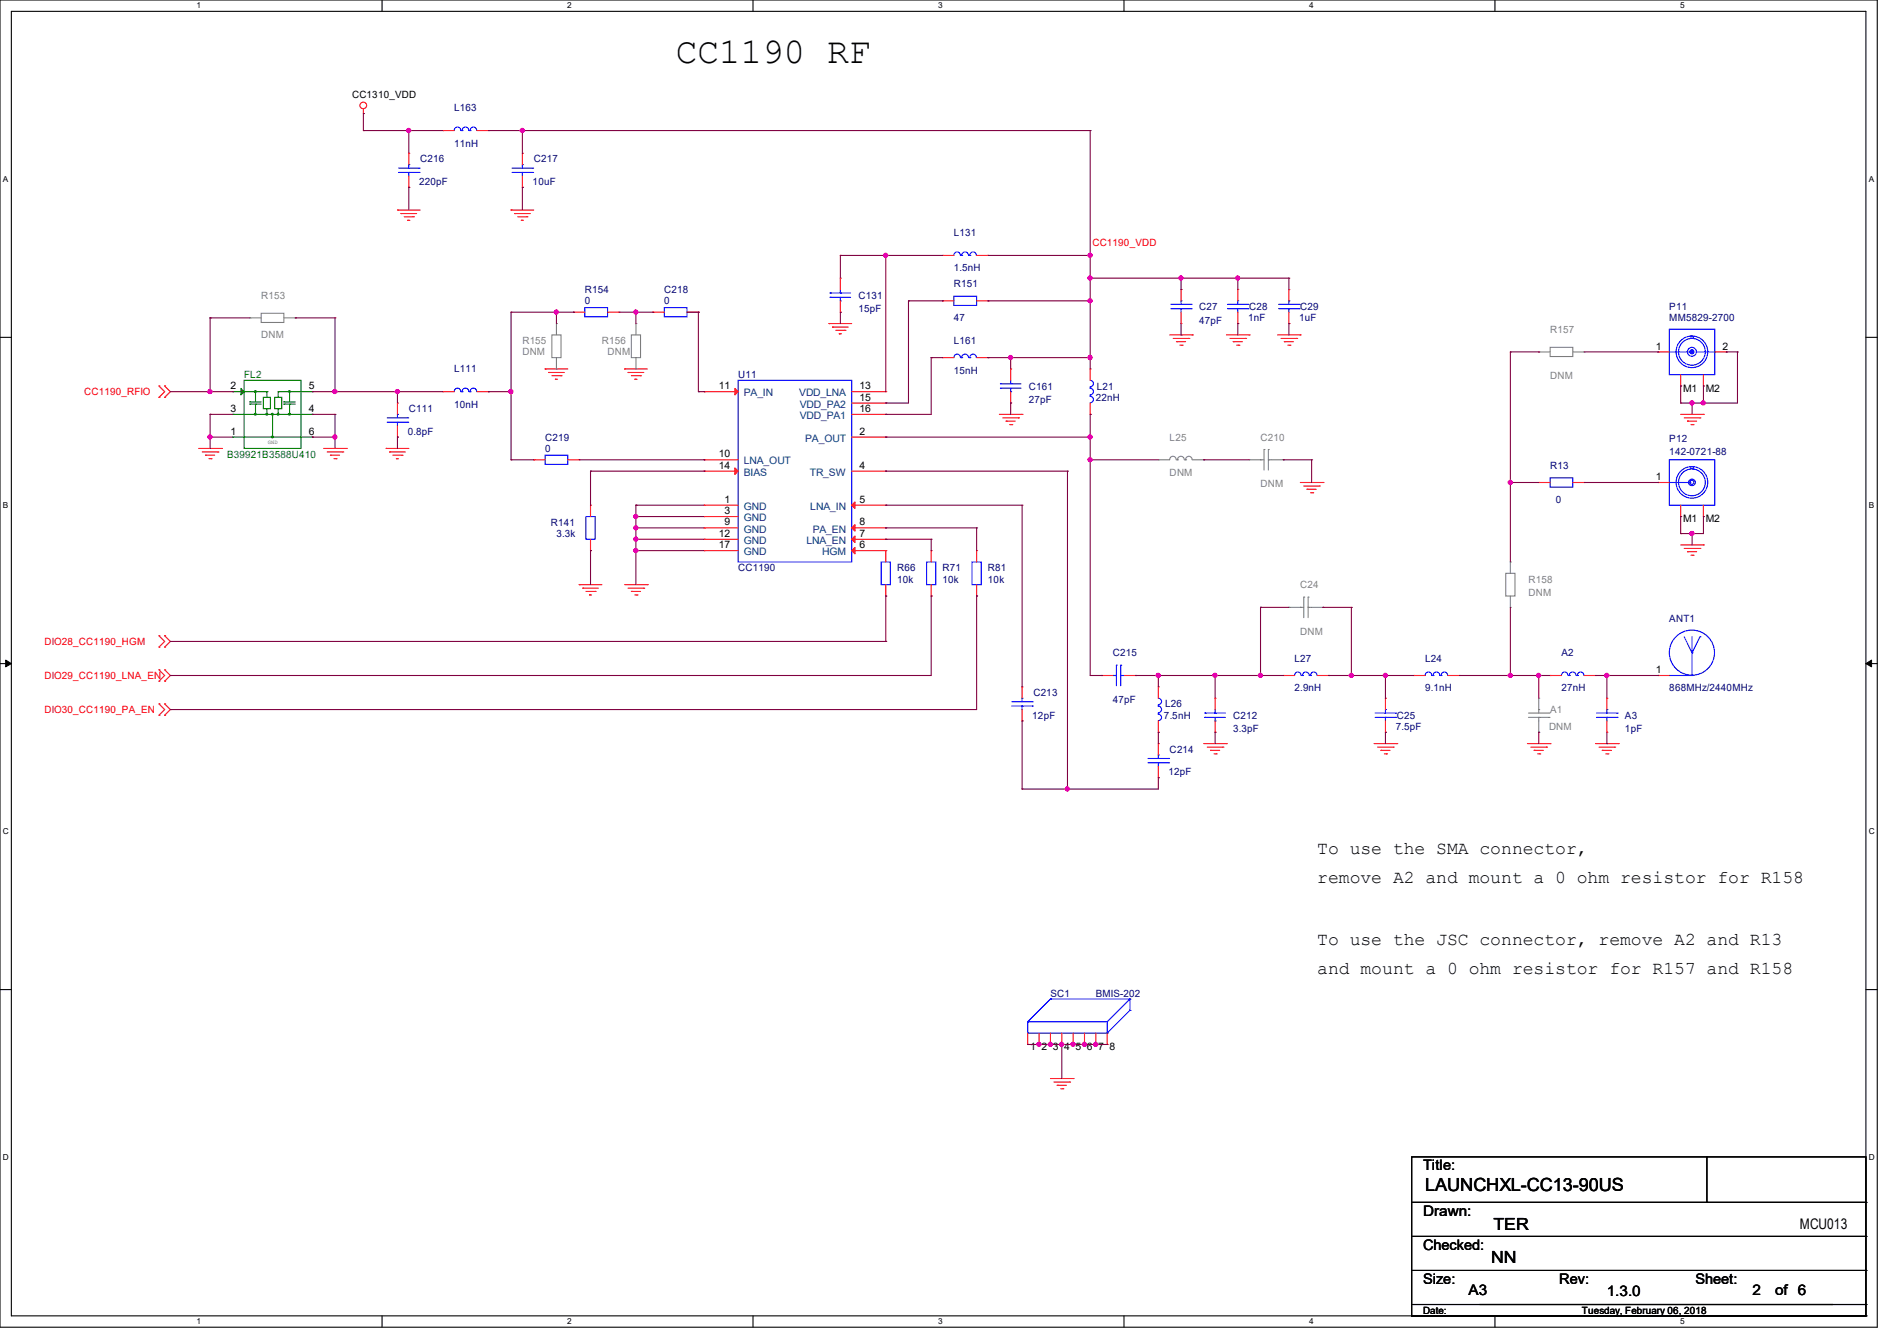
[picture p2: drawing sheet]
<svg xmlns="http://www.w3.org/2000/svg" width="297mm" height="210mm" viewBox="0 0 297 210" stroke-linecap="round" stroke-linejoin="round" font-family="sans-serif">
<path d="M0 0h293.9v207.9h-293.9zM1.8 1.8h290.3v204.3h-290.3z" fill="none" stroke="#000" stroke-width=".17"/>
<g fill="#fff">
<path d="M30.8 .2h.7v1.4h-.7z"/>
<path d="M30.8 206.2h.7v1.4h-.7z"/>
</g>
<path d="M59.8 0v1.8M59.8 206.1v1.8" fill="none" stroke="#000" stroke-width=".17"/>
<g fill="#fff">
<path d="M88.8 .2h.7v1.4h-.7z"/>
<path d="M88.8 206.2h.7v1.4h-.7z"/>
</g>
<path d="M117.9 0v1.8M117.9 206.1v1.8" fill="none" stroke="#000" stroke-width=".17"/>
<g fill="#fff">
<path d="M146.9 .2h.7v1.4h-.7z"/>
<path d="M146.9 206.2h.7v1.4h-.7z"/>
</g>
<path d="M176 0v1.8M176 206.1v1.8" fill="none" stroke="#000" stroke-width=".17"/>
<g fill="#fff">
<path d="M205 .2h.7v1.4h-.7z"/>
<path d="M205 206.2h.7v1.4h-.7z"/>
</g>
<path d="M234.1 0v1.8M234.1 206.1v1.8" fill="none" stroke="#000" stroke-width=".17"/>
<g fill="#fff">
<path d="M263.1 .2h.6v1.4h-.6z"/>
<path d="M263.1 206.2h.6v1.4h-.6z"/>
<path d="M.5 27.3h.8v1.4h-.8z"/>
<path d="M292.6 27.3h.8v1.4h-.8z"/>
<path d="M.5 78.4h.8v1.4h-.8z"/>
<path d="M292.6 78.4h.8v1.4h-.8z"/>
</g>
<path d="M0 52.8h1.8M292.1 52.8h1.8" fill="none" stroke="#000" stroke-width=".17"/>
<g fill="#fff">
<path d="M.5 129.5h.9v1.4h-.9z"/>
<path d="M292.6 129.5h.9v1.4h-.9z"/>
</g>
<path d="M0 103.9h1.8M292.1 103.9h1.8" fill="none" stroke="#000" stroke-width=".17"/>
<path d="M.9 103.4l.9 .5-.9 .5zM292.1 103.9l.9-.5v1z" fill="#000" stroke="#000" stroke-width=".16"/>
<g fill="#fff">
<path d="M.5 180.5h.9v1.4h-.9z"/>
<path d="M292.6 180.5h.9v1.4h-.9z"/>
</g>
<g fill="none" stroke="#000" stroke-width=".17">
<path d="M0 155h1.8M292.1 155h1.8M221 181.2h71.1v23.1h-71.1zM221 188.3h71.1M221 193.6h71.1M221 199h71.1M267.3 188.3h.1M267.3 181.2v7.1M292.1 188.3h.1M292.1 193.6h.1M292.1 199h.1M221 206.1h.1"/>
<path d="M221 204.3v1.8M221 206.1h71.1M231.7 204.3h55.1M286.8 204.3h.1M292.1 206.1h.1M292.1 204.3h.1M292.1 204.3v1.8"/>
</g>
<g fill="none" stroke="#f00" stroke-width=".17">
<path d="M56.9 17.8h.1M56.9 17.1v.7M62.2 32.9h.1M62.2 32.9h3.6M62.8 33.4h.1M62.8 33.4h2.4M63.3 34h1.4M63.8 34.5h.1M63.8 34.5h.4M64.7 34h.1M69.3 20.4h.1M69.3 20.4h1.8"/>
<path d="M74.7 20.4h1.8M76.5 20.4h.1M80 32.9h.1M80 32.9h3.6M80.6 33.4h.1M80.6 33.4h2.4M81.1 34h1.4M81.6 34.5h.1M81.6 34.5h.4M82.5 34h.1M85.3 57.8h.1M85.3 57.8h3.6"/>
<path d="M85.9 58.3h.1M85.9 58.3h2.4M86.4 58.8h1.4M87 59.4h.1M87 59.4h.3M87.8 58.8h.1M97.8 57.8h.1M97.8 57.8h3.5M98.3 58.3h.1M98.3 58.3h2.5M98.8 58.8h1.5M99.4 59.4h.1"/>
<path d="M99.4 59.4h.3M100.3 58.8h.1M129.8 50.7h.1M129.8 50.7h3.5M130.3 51.2h.1M130.3 51.2h2.5M130.9 51.7h1.4M131.4 52.3h.1M131.4 52.3h.3M131.6 48.9h.1M131.6 43.6h.1M131.6 43.6v1.7"/>
<path d="M131.6 47.1v1.8M132.3 51.7h.1M183.1 52.5h3.6M183.7 53h2.4M184.2 53.5h.1M184.2 53.5h1.4M184.7 54.1h.4M184.9 45.3h.1M184.9 50.7h.1M184.9 45.3v1.8M184.9 48.9v1.8M185.1 54.1h.1"/>
<path d="M186.1 53h.1M186.7 52.5h.1M192 52.5h3.6M192.6 53h2.4M193.1 53.5h.1M193.1 53.5h1.4M193.6 54.1h.4M194 54.1h.1M195 53h.1M195.6 52.5h.1M200 52.5h3.6M200.6 53h2.4"/>
<path d="M201.1 53.5h.1M201.1 53.5h1.4M201.6 54.1h.4M202 54.1h.1M203 53h.1M203.6 52.5h.1M24.9 62.2h.1M24.9 60.5h.1M24.9 60.5l.9 .8-.9 .9M25.8 60.5h.1M25.8 62.2h.1M25.8 60.5l.9 .8-.9 .9"/>
<path d="M31.1 70.2h3.6M31.7 70.8h2.4M32.2 71.3h.1M32.2 71.3h1.4M32.7 71.8h.4M33.1 71.8h.1M34.1 70.8h.1M34.7 70.2h.1M50.7 70.2h3.5M51.2 70.8h2.5M51.7 71.3h.1M51.7 71.3h1.5"/>
<path d="M52.3 71.8h.3M52.6 71.8h.1M53.7 70.8h.1M54.2 70.2h.1M60.5 70.2h.1M60.5 70.2h3.5M61 70.8h.1M61 70.8h2.5M61.5 71.3h1.4M62.1 71.8h.1M62.1 71.8h.3M62.9 71.3h.1"/>
<path d="M69.3 61.3h.1M69.3 61.3h1.8M74.7 61.3h1.8M76.5 61.3h.1M156.5 64.9h3.5M157 65.4h2.5M157.5 66h.1M157.5 66h1.5M158.1 66.5h.3M158.4 66.5h.1M159.5 65.4h.1M160 64.9h.1"/>
<path d="M203.6 75.6h3.5M204.1 76.1h2.5M204.6 76.6h.1M204.6 76.6h1.5M205.2 77.2h.3M205.5 77.2h.1M206.6 76.1h.1M207.1 75.6h.1M263.1 64.9h3.6M263.7 65.4h2.4M264.2 66h.1M264.2 66h1.4"/>
<path d="M264.8 66.5h.3M265.1 66.5h.1M266.1 65.4h.1M266.7 64.9h.1M24.9 99.6h.1M24.9 99.6l.9 .9-.9 .8M25.8 99.6h.1M25.8 99.6l.9 .9-.9 .8M90.7 91.6h.1M90.7 91.6h3.5M91.2 92.1h.1M91.2 92.1h2.5"/>
<path d="M91.7 92.6h1.5M92.3 93.2h.1M92.3 93.2h.3M93.2 92.6h.1M97.8 91.6h3.5M98.3 92.1h2.5M98.8 92.6h.1M98.8 92.6h1.5M99.4 93.2h.3M99.7 93.2h.1M100.8 92.1h.1M101.3 91.6h.1"/>
<path d="M152.9 93.3h.1M152.9 86.2h.1M152.9 86.2v1.8M152.9 91.6v1.7M263.1 85.3h3.6M263.7 85.9h2.4M264.2 86.4h.1M264.2 86.4h1.4M264.8 87h.3M265.1 87h.1M266.1 85.9h.1M266.7 85.3h.1"/>
<path d="M24.9 106.7h.1M24.9 104.9h.1M24.9 112h.1M24.9 110.2h.1M24.9 101.3h.1M24.9 104.9l.9 .9-.9 .9M24.9 110.2l.9 .9-.9 .9M25.8 104.9h.1M25.8 106.7h.1M25.8 110.2h.1M25.8 112h.1M25.8 101.3h.1"/>
<path d="M25.8 104.9l.9 .9-.9 .9M25.8 110.2l.9 .9-.9 .9M188.5 116.5h3.5M189 117h2.5M189.5 117.5h.1M189.5 117.5h1.5M190.1 118.1h.3M190.4 118.1h.1M191.5 117h.1M192 116.5h.1M200.9 105.8h.1M200.9 105.8h1.8"/>
<path d="M206.2 105.8h1.8M208 105.8h.1M215.1 116.5h3.6M215.7 117h2.4M216.2 117.5h.1M216.2 117.5h1.4M216.7 118.1h.4M217.1 118.1h.1M218.1 117h.1M218.7 116.5h.1M239.1 116.5h3.6M239.7 117h2.4"/>
<path d="M240.2 117.5h.1M240.2 117.5h1.4M240.7 118.1h.4M241.1 118.1h.1M242.1 117h.1M242.7 116.5h.1M242.7 105.8h.1M242.7 105.8h1.8M248 105.8h1.8M249.8 105.8h.1M249.8 116.5h3.6M250.4 117h2.4"/>
<path d="M250.9 117.5h.1M250.9 117.5h1.4M251.4 118.1h.4M251.8 118.1h.1M252.8 117h.1M253.4 116.5h.1M259.6 105.8h.1M259.6 105.8h1.8M160.9 163.6h.1M160.9 161.8v1.8M162.7 163.6h.1M162.7 161.8v1.8"/>
<path d="M164.5 163.6h.1M164.5 168.9h3.5M164.5 161.8v1.8M165 169.5h2.5M165.5 170h.1M165.5 170h1.5M166.1 170.5h.3M166.2 163.6h.1M166.2 161.8v1.8M166.4 170.5h.1M167.5 169.5h.1M168 168.9h.1"/>
<path d="M168 163.6h.1M168 161.8v1.8M169.8 163.6h.1M169.8 161.8v1.8M171.6 163.6h.1M171.6 161.8v1.8M173.4 163.6h.1M173.4 161.8v1.8"/>
<circle cx="56.9" cy="16.5" r=".52"/>
</g>
<g fill="none" stroke="#00f" stroke-width=".17">
<path d="M72.1 20.4a.51 .51 0 0 0-.5-.5 .51 .51 0 0 0-.5 .5M72.2 20.4h.1M72.3 20.4h.1M73.4 20.4a.53 .53 0 0 0-.5-.5 .53 .53 0 0 0-.6 .5M73.4 20.4h.2M73.6 20.4h.1M74.6 20.4a.51 .51 0 0 0-.5-.5 .51 .51 0 0 0-.5 .5M130 45.9h.1M130 46.6h.1M130 45.9h3.2M130 46.6h3.2M131.6 45.9h.1"/>
<path d="M131.6 47.1h.1M131.6 45.3v.6M131.6 46.6v.5M183.3 48.3h3.2M183.3 47.7h3.2M184.9 48.3h.1M184.9 47.1h.1M184.9 47.1v.6M184.9 48.3v.6M186.5 48.3h.1M186.5 47.7h.1M72.1 61.3a.51 .51 0 0 0-.5-.5 .51 .51 0 0 0-.5 .5"/>
<path d="M72.2 61.3h.1M72.3 61.3h.1M73.4 61.3a.53 .53 0 0 0-.5-.5 .53 .53 0 0 0-.6 .5M73.4 61.3h.2M73.6 61.3h.1M74.6 61.3a.51 .51 0 0 0-.5-.5 .51 .51 0 0 0-.5 .5M152.2 88h1.4v3.6h-1.4zM263.7 99.7l1.2 2.5M264.9 99.7v6.1M266.1 99.7h.1M266.1 99.7l-1.2 2.5M203.7 105.8a.51 .51 0 0 0-.5-.6 .51 .51 0 0 0-.5 .6"/>
<path d="M203.8 105.8h.1M203.9 105.8h.1M205 105.8a.53 .53 0 0 0-.6-.6 .53 .53 0 0 0-.5 .6M205 105.8h.2M205.2 105.8h.1M206.2 105.8a.51 .51 0 0 0-.5-.6 .51 .51 0 0 0-.5 .6M245.5 105.8a.51 .51 0 0 0-.5-.6 .51 .51 0 0 0-.5 .6M245.5 105.8h.2M245.7 105.8h.1M246.8 105.8a.53 .53 0 0 0-.6-.6 .53 .53 0 0 0-.5 .6M246.8 105.8h.2M247 105.8h.1"/>
<path d="M248 105.8a.51 .51 0 0 0-.5-.6 .51 .51 0 0 0-.5 .6M261.4 105.8h.1M261.4 105.8h3.5M264.9 105.8h.1M264.9 102.2h.1M164.5 156.5h.1M164.5 156.5h12.4M164.5 156.5l-3.6 3.5M176.9 158.2h.1M176.9 156.5h.1M176.9 156.5v1.7M176.9 158.2l-3.5 3.6"/>
<path d="M176.9 156.5l-3.5 3.5M160.9 160h.1M160.9 161.8h.1M160.9 160h12.5M160.9 161.8h12.5M160.9 160v1.8M173.4 161.8h.1M173.4 160v1.8"/>
<circle cx="264.9" cy="102.2" r="3.5"/>
</g>
<g fill="none" stroke="#808080" stroke-width=".17">
<path d="M86.4 52.5h1.4v3.5h-1.4zM87.1 50.7h.1M87.1 57.8h.1M87.1 50.7v1.8M87.1 56v1.8M240.9 55.1h.1M240.9 55.1h1.8M242.7 54.4h3.6v1.4h-3.6zM246.3 55.1h1.7M248 55.1h.1M181.4 72h.1M184.1 72a.51 .51 0 0 0-.5-.5 .51 .51 0 0 0-.5 .5h-1.7"/>
<path d="M184.2 72h.2M184.4 72h.1M185.4 72a.53 .53 0 0 0-.5-.5 .53 .53 0 0 0-.5 .5M185.5 72h.1M185.6 72h.1M186.6 72a.51 .51 0 0 0-.5-.5 .51 .51 0 0 0-.5 .5M186.7 72h1.8M188.5 72h.1M201.8 95.1h.1M201.8 95.1h2.3M203.6 95.1h.1M204.1 93.5h.1"/>
<path d="M204.1 93.5v3.2M204.8 93.5h.1M204.8 95.1h.1M204.8 93.5v3.2M204.8 95.1h2.3M207.1 95.1h.1"/>
</g>
<g fill="none" stroke="#008000" stroke-width=".17">
<path d="M38.2 59.6h8.9v10.6h-8.9zM36.4 68.5h.1M36.4 68.5h10.7M38.2 68.5h.1M38.2 61.3h3.6M38.2 64.9h8.9M39.1 62.9h.1M39.1 63.3h.1M39.1 62.9h1.8M39.1 63.3h1.8M40 61.3h.1M40 63.3h.1"/>
<path d="M40 61.3v1.6M40 63.3v1.6M41.2 62.2h1.1v1.8h-1.1zM41.8 61.3h.1M41.8 64h.1M41.8 61.3v.9M41.8 64v.9M42.7 64.9h.1M42.7 64.9v3.6M43 62.2h1.1v1.8h-1.1zM43.6 61.3h.1M43.6 64h.1"/>
<path d="M43.6 61.3v.9M43.6 64v.9M43.6 61.3h3.5M44.4 62.9h.1M44.4 63.3h.1M44.4 62.9h1.8M44.4 63.3h1.8M45.3 63.3h.1M45.3 61.3h.1M45.3 61.3v1.6M45.3 63.3v1.6M47.1 61.3h.1"/>
<path d="M47.1 64.9h.1"/>
</g>
<g fill="#008000" stroke="#008000" stroke-width=".17">
<circle cx="45.3" cy="61.3" r=".15"/>
<circle cx="41.8" cy="64.9" r=".15"/>
<circle cx="43.5" cy="64.9" r=".15"/>
<circle cx="42.7" cy="64.9" r=".15"/>
<circle cx="42.7" cy="68.4" r=".15"/>
<circle cx="40" cy="64.9" r=".15"/>
<circle cx="45.3" cy="64.9" r=".15"/>
<circle cx="40" cy="61.3" r=".15"/>
</g>
<path d="M37.7 60.8l.5 .5-.5 .5z" fill="#f00" stroke="#008000" stroke-width=".17"/>
<path d="M36.4 61.3h.1M36.4 64.9h.1M36.4 61.3h1.8M36.4 64.9h1.8M47.1 61.3h1.8M47.1 64.9h1.8M47.1 68.5h1.8M48.9 64.9h.1M48.9 61.3h.1M48.9 68.5h.1" fill="none" stroke="#008000" stroke-width=".17"/>
<g fill="none" stroke="#00f" stroke-width=".17">
<path d="M62.4 27h3.2M62.4 26.3h3.2M64 27h.1M64 25.8h.1M64 25.8v.5M64 27v.6M65.6 27h.1M65.6 26.3h.1M80.2 27h3.2M80.2 26.3h3.2M81.8 27h.1M81.8 25.8h.1"/>
<path d="M81.8 25.8v.5M81.8 27v.6M83.4 27h.1M83.4 26.3h.1M91.6 48.2h3.5v1.4h-3.5zM104 48.2h3.6v1.4h-3.6zM115.6 59.6h17.7v28.4h-17.7zM149.4 46.4h3.5v1.4h-3.5zM150.4 40a.51 .51 0 0 0-.5-.5 .51 .51 0 0 0-.5 .5M150.4 56a.51 .51 0 0 0-.5-.5 .51 .51 0 0 0-.5 .5M150.4 40h.2M150.4 56h.2"/>
<path d="M150.6 40h.1M150.6 56h.1M151.6 40a.53 .53 0 0 0-.5-.5 .53 .53 0 0 0-.5 .5M151.6 56a.53 .53 0 0 0-.5-.5 .53 .53 0 0 0-.5 .5M151.7 40h.1M151.7 56h.1M151.8 40h.1M151.8 56h.1M152.9 40a.51 .51 0 0 0-.5-.5 .51 .51 0 0 0-.6 .5M152.9 56a.51 .51 0 0 0-.5-.5 .51 .51 0 0 0-.6 .5M158.2 59.6v.5M170.7 59.6a.51 .51 0 0 1 .5 .5 .51 .51 0 0 1-.5 .5"/>
<path d="M192.2 48.3h3.2M192.2 47.7h3.2M193.8 48.3h.1M193.8 47.1h.1M193.8 47.1v.6M193.8 48.3v.6M195.4 48.3h.1M195.4 47.7h.1M200.2 48.3h3.2M200.2 47.7h3.2M201.8 48.3h.1M201.8 47.1h.1"/>
<path d="M201.8 47.1v.6M201.8 48.3v.6M203.4 48.3h.1M203.4 47.7h.1M261.4 51.6h7.1v7.1h-7.1zM261.4 55.1h3.5M264.8 52.6h.1M264.8 52.6v.4M264.9 55.1h.1M265.1 53h.1M265.1 52.6v.4M265.6 55.1h2.9"/>
<path d="M268.5 55.1h.1M60.6 66.1h3.2M60.6 65.4h3.2M62.2 66.1h.1M62.2 64.9h.1M62.2 64.9v.5M62.2 66.1v.6M63.8 66.1h.1M63.8 65.4h.1M85.3 71.3h3.6v1.4h-3.6zM156.6 60.1h.1M156.6 60.8h.1"/>
<path d="M156.6 60.1h3.3M156.6 60.8h3.3M158.2 60.1h.1M158.2 61.3h.1M158.2 60.8v.5M170.7 62.1a.51 .51 0 0 1 .5 .5 .51 .51 0 0 1-.5 .5M170.7 60.8a.53 .53 0 0 1 .5 .5 .53 .53 0 0 1-.5 .5M170.7 60.8h.1M170.7 62.1h.1M170.7 60.6v.2M170.7 61.9v.2M242.7 74.8h3.6v1.5h-3.6z"/>
<path d="M261.4 72h7.1v7.1h-7.1zM261.4 75.6h3.2M264.6 75.6h.1M264.8 73.1h.1M264.8 73.1v.3M265.1 73.4h.1M265.1 73.1v.3M91.7 80.9h1.5v3.6h-1.5zM138 88h1.4v3.6h-1.4zM145.1 88h1.4v3.6h-1.4zM158.4 110.6h3.2M158.4 109.9h3.2"/>
<path d="M160 110.6h.1M160 109.3h.1M160 109.3v.6M160 110.6v.5M161.6 110.6h.1M161.6 109.9h.1M174.2 105.8h.1M174.2 105.8h.6M174.8 104.2h.1M174.8 104.2v3.2M175.5 104.2h.1M175.5 105.8h.1"/>
<path d="M175.5 105.8h.5M175.5 104.2v3.2M179.7 119.5h3.3M179.7 118.8h3.3M181.4 111.8a.51 .51 0 0 1 .5 .6 .51 .51 0 0 1-.5 .5M181.4 110.6a.53 .53 0 0 1 .5 .5 .53 .53 0 0 1-.5 .5M181.4 109.3a.51 .51 0 0 1 .5 .6 .51 .51 0 0 1-.5 .5M181.4 110.6h.1M181.4 111.8h.1M181.4 119.5h.1M181.4 118.2h.1M181.4 110.4v.2"/>
<path d="M181.4 111.7v.1M181.4 118.2v.6M181.4 119.5v.5M183 119.5h.1M183 118.8h.1M188.6 111.7h.1M188.6 112.4h.1M188.6 112.4h3.3M188.6 111.7h3.3M190.2 111.7h.1M190.2 112.9h.1M190.2 111.1v.6"/>
<path d="M190.2 112.4v.5M215.3 112.4h3.2M215.3 111.7h3.2M216.9 112.4h.1M216.9 111.1h.1M216.9 111.1v.6M216.9 112.4v.5M218.5 112.4h.1M218.5 111.7h.1M224.2 105.8a.51 .51 0 0 0-.6-.6 .51 .51 0 0 0-.5 .6M224.2 105.8h.2M224.4 105.8h.1"/>
<path d="M225.4 105.8a.53 .53 0 0 0-.5-.6 .53 .53 0 0 0-.5 .6M225.5 105.8h.1M225.6 105.8h.1M226.7 105.8a.51 .51 0 0 0-.6-.6 .51 .51 0 0 0-.5 .6M250 112.4h3.2M250 111.7h3.2M251.6 112.4h.1M251.6 111.1h.1M251.6 111.1v.6M251.6 112.4v.5M253.2 112.4h.1M253.2 111.7h.1"/>
<circle cx="264.9" cy="55.1" r="2.1"/>
<circle cx="264.9" cy="55.1" r="2.48"/>
<circle cx="264.9" cy="55.1" r=".7"/>
<circle cx="264.9" cy="75.5" r="2.1"/>
<circle cx="264.9" cy="75.5" r=".32"/>
<circle cx="264.9" cy="75.5" r="2.48"/>
<circle cx="264.9" cy="75.5" r=".52"/>
</g>
<g fill="none" stroke="#f00" stroke-width=".17">
<path d="M64 24h.1M64 29.3h.1M64 24v1.8M64 27.6v1.7M81.8 24h.1M81.8 29.3h.1M81.8 24v1.8M81.8 27.6v1.7M89.8 48.9h.1M89.8 48.9h1.8M95.1 48.9h1.8M96.9 48.9h.1"/>
<path d="M102.2 48.9h.1M102.2 48.9h1.8M107.6 48.9h1.7M109.3 48.9h.1M147.6 40h.1M147.6 56h.1M147.6 47.1h.1M147.6 40h1.8M147.6 56h1.8M147.6 47.1h1.8M152.9 40h1.8M152.9 56h1.8"/>
<path d="M152.9 47.1h1.8M154.7 40h.1M154.7 56h.1M154.7 47.1h.1M158.2 57.8h.1M158.2 57.8v1.8M170.7 57.8h.1M170.7 57.8v1.8M193.8 45.3h.1M193.8 50.7h.1M193.8 45.3v1.8M193.8 48.9v1.8"/>
<path d="M201.8 45.3h.1M201.8 50.7h.1M201.8 45.3v1.8M201.8 48.9v1.8M259.6 55.1h.1M259.6 55.1h1.8M263.1 58.7v1.8M266.7 58.7v1.8M268.5 55.1h1.8M270.3 55.1h.1M62.2 63.1h.1M62.2 68.5h.1"/>
<path d="M62.2 63.1v1.8M62.2 66.7v1.8M83.6 72h.1M83.6 72h1.7M88.9 72h1.8M90.7 72h.1M92.5 79.1h.1M92.5 79.1v1.8M110.2 79.1h.1M110.2 61.3h.1M110.2 73.8h.1M110.2 72h.1"/>
<path d="M110.2 72h5.4M110.2 79.1h5.4M110.2 73.8h5.4M110.2 61.3h5.4M133.3 79.1h5.4M133.3 73.8h5.4M133.3 61.3h5.4M133.3 68.5h5.4M133.3 63.1h5.4M133.3 64.9h5.4M138.7 73.8h.1M138.7 79.1h.1"/>
<path d="M138.7 68.5h.1M138.7 61.3h.1M138.7 63.1h.1M138.7 64.9h.1M158.2 63.1h.1M158.2 61.3v1.8M170.7 64.9h.1M170.7 63.1v1.8M240.9 75.6h.1M240.9 75.6h1.8M246.3 75.6h1.7M248 75.6h.1"/>
<path d="M259.6 75.6h.1M259.6 75.6h1.8M263.1 60.5h.1M263.1 79.1v1.8M266.7 60.5h.1M266.7 79.1v1.8M92.5 86.2h.1M92.5 84.5v1.7M110.2 80.9h.1M110.2 82.7h.1M110.2 84.5h.1M110.2 86.2h.1"/>
<path d="M110.2 80.9h5.4M110.2 86.2h5.4M110.2 84.5h5.4M110.2 82.7h5.4M133.3 86.2h5.4M133.3 84.5h5.4M133.3 82.7h5.4M138.7 86.2h.1M138.7 84.5h.1M138.7 82.7h.1M138.7 93.3h.1M138.7 86.2v1.8"/>
<path d="M138.7 91.6v1.7M145.8 93.3h.1M145.8 86.2h.1M145.8 86.2v1.8M145.8 91.6v1.7M263.1 80.9h.1M266.7 80.9h.1M160 107.6h.1M160 112.9h.1M160 107.6v1.7M160 111.1v1.8M172.5 105.8h.1"/>
<path d="M172.5 105.8h1.7M176 105.8h1.8M177.8 105.8h.1M181.4 107.6h.1M181.4 114.7h.1M181.4 116.5h.1M181.4 107.6v1.7M181.4 112.9v1.8M181.4 116.5v1.7M190.2 114.7h.1M190.2 109.3h.1M190.2 109.3v1.8"/>
<path d="M190.2 112.9v1.8M216.9 109.3h.1M216.9 114.7h.1M216.9 109.3v1.8M216.9 112.9v1.8M221.4 105.8h.1M221.4 105.8h1.7M226.7 105.8h1.8M228.5 105.8h.1M251.6 109.3h.1M251.6 114.7h.1M251.6 109.3v1.8"/>
<path d="M251.6 112.9v1.8M181.4 121.8h.1M181.4 120v1.8"/>
</g>
<g fill="none" stroke="#808080" stroke-width=".17">
<path d="M39.1 49.8h.1M39.1 49.8h1.8M40.9 49.1h3.5v1.4h-3.5zM44.4 49.8h1.8M46.2 49.8h.1M98.8 52.5h1.5v3.5h-1.5zM99.6 50.7h.1M99.6 57.8h.1M99.6 50.7v1.8M99.6 56v1.8M195.6 72h.1M195.6 72h2.3"/>
<path d="M197.4 72h.1M197.9 70.4h.1M197.9 70.4v3.2M198.6 70.4h.1M198.6 72h.1M198.6 70.4v3.2M198.6 72h2.3M200.9 72h.1M235.8 89.8h1.4v3.5h-1.4zM236.5 88h.1M236.5 95.1h.1M236.5 88v1.8"/>
<path d="M236.5 93.3v1.8M239.3 112.4h3.2M239.3 111.7h3.2M240.9 112.4h.1M240.9 111.1h.1M240.9 109.3h.1M240.9 114.7h.1M240.9 109.3v2.4M240.9 112.4v2.3M242.5 112.4h.1M242.5 111.7h.1"/>
</g>
<circle cx="264.9" cy="55.1" r=".32" fill="#00f" stroke="#00f" stroke-width=".17"/>
<g fill="#f00" stroke="#f00" stroke-width=".17">
<path d="M133.3 79.1l.6-.5v1z"/>
<path d="M133.3 86.2l.6-.5v1z"/>
<path d="M133.3 84.5l.6-.6v1.1z"/>
<path d="M133.3 82.7l.6-.5v1z"/>
<path d="M115.1 60.8l.5 .5-.5 .5z"/>
<path d="M115.1 73.3l.5 .5-.5 .5z"/>
</g>
<g fill="none" stroke="#800040" stroke-width=".17">
<path d="M56.9 17.8h.1M56.9 17.8v2.6M56.9 20.4h.1M56.9 20.4h12.4M64 20.4h.1M64 29.3h.1M64 20.4v3.6M64 29.3v3.6M76.5 20.4h94.2M81.8 20.4h.1M81.8 29.3h.1M81.8 20.4v3.6"/>
<path d="M81.8 29.3v3.6M170.7 20.4h.1M170.7 20.4v37.4M32.9 49.8h.1M32.9 49.8v11.5M32.9 49.8h6.2M46.2 49.8h.1M46.2 49.8h6.3M52.5 49.8h.1M52.5 49.8v11.5M80 48.9h.1M80 48.9v23.1"/>
<path d="M80 48.9h9.8M87.1 48.9h.1M87.1 48.9v1.8M89.8 48.9h.1M96.9 48.9h5.3M99.6 48.9h.1M99.6 48.9v1.8M102.2 48.9h.1M107.6 48.9h1.7M109.3 48.9h.1M109.3 48.9v12.4M131.6 40h.1"/>
<path d="M131.6 48.9h.1M131.6 40h16M131.6 40v3.6M131.6 48.9v1.8M138.7 40h.1M138.7 40v21.3M142.2 47.1h.1M142.2 47.1v16h-3.5M142.2 47.1h5.4M145.8 56h.1M145.8 56v8.9h-7.1M145.8 56h1.8"/>
<path d="M147.6 47.1h.1M154.7 47.1h.1M154.7 56h.1M154.7 56h16M154.7 40h16M154.7 47.1h16M158.2 56h.1M158.2 56v1.8M170.7 43.6h.1M170.7 56h.1M170.7 40h.1M170.7 47.1h.1"/>
<path d="M170.7 43.6h31.1M184.9 52.5h.1M184.9 45.3h.1M184.9 43.6v1.7M184.9 50.7v1.8M193.8 43.6h.1M193.8 50.7h.1M193.8 43.6v1.7M193.8 50.7v1.8M201.8 43.6h.1M201.8 50.7h.1M201.8 43.6v1.7"/>
<path d="M201.8 50.7v1.8M236.5 55.1h.1M236.5 55.1h4.4M236.5 55.1v32.9M240.9 55.1h.1M248 55.1h11.6M259.6 55.1h.1M270.3 55.1h.1M270.3 55.1h1.7M272 55.1h.1M272 55.1v8h-8.9M26.7 61.3h9.7"/>
<path d="M32.9 68.5h.1M32.9 64.9h.1M32.9 61.3h.1M32.9 68.5h3.5M32.9 64.9h3.5M32.9 64.9v5.3M36.4 61.3h.1M48.9 61.3h.1M48.9 68.5h.1M48.9 64.9h.1M48.9 68.5h3.6M48.9 61.3h20.4"/>
<path d="M48.9 64.9h3.6M52.5 68.5h.1M52.5 64.9h.1M52.5 61.3h.1M52.5 64.9v5.3M62.2 68.5h.1M62.2 61.3h.1M62.2 61.3v1.8M62.2 68.5v1.7M76.5 61.3h.1M76.5 61.3h3.5M80 61.3h.1"/>
<path d="M80 72h.1M80 72h3.6M90.7 72h19.5M92.5 73.8h.1M92.5 73.8h17.7M92.5 73.8v5.3M99.6 79.1h.1M99.6 79.1h10.6M99.6 79.1v12.5M109.3 61.3h.1M109.3 61.3h.9M110.2 61.3h.1"/>
<path d="M110.2 73.8h.1M110.2 72h.1M138.7 68.5h.1M138.7 79.1h.1M138.7 73.8h.1M138.7 63.1h.1M138.7 64.9h.1M138.7 68.5h32M138.7 79.1h21.3M138.7 73.8h28.4M158.2 63.1h.1M158.2 63.1v1.8"/>
<path d="M160 79.1h.1M160 79.1v28.5M167.1 73.8h.1M167.1 73.8v49.8M170.7 68.5h.1M170.7 72h.1M170.7 64.9h.1M170.7 64.9v40.9h1.8M170.7 72h10.7M188.5 72h.1M188.5 72h7.1M200.9 72h.1"/>
<path d="M200.9 72h4.5M205.4 72h.1M205.4 72v3.6M236.5 75.6h.1M236.5 75.6h4.4M248 75.6h11.6M259.6 75.6h.1M263.1 60.5h.1M263.1 63.1h.1M263.1 60.5v2.6M264.9 63.1h.1M264.9 63.1v1.8"/>
<path d="M266.7 60.5h.1M266.7 63.1h.1M266.7 60.5v2.6M92.5 86.2h.1M92.5 86.2v5.4M99.6 80.9h.1M99.6 82.7h.1M99.6 84.5h.1M99.6 86.2h.1M99.6 82.7h10.6M99.6 84.5h10.6M99.6 80.9h10.6"/>
<path d="M99.6 86.2h10.6M138.7 82.7h.1M138.7 84.5h.1M138.7 93.3h.1M138.7 82.7h14.2M138.7 84.5h7.1M138.7 93.3v7.2M145.8 84.5h.1M145.8 93.3h.1M145.8 84.5v1.7M145.8 93.3v12.5h-119.1M152.9 82.7h.1"/>
<path d="M152.9 93.3h.1M152.9 82.7v3.5M152.9 93.3v17.8h-126.2M197.4 95.1h.1M197.4 95.1h4.4M197.4 95.1v10.7M207.1 95.1h.1M207.1 95.1h4.5M211.6 95.1h.1M211.6 95.1v10.7M236.5 95.1v10.7M263.1 80.9h.1"/>
<path d="M263.1 83.6h.1M263.1 80.9v2.7M264.9 83.6h.1M264.9 83.6v1.7M266.7 80.9h.1M266.7 80.9v2.7h-3.6M26.7 105.8h.1M26.7 111.1h.1M26.7 100.5h112M138.7 100.5h.1M160 112.9h.1M160 112.9v10.7"/>
<path d="M172.5 105.8h.1M177.8 105.8h.1M177.8 105.8h23.1M181.4 114.7h.1M181.4 105.8h.1M181.4 105.8v1.8M181.4 114.7v1.8M190.2 105.8h.1M190.2 114.7h.1M190.2 105.8v3.5M190.2 114.7v1.8M197.4 105.8h.1"/>
<path d="M208 105.8h.1M208 105.8h13.4M216.9 114.7h.1M216.9 105.8h.1M216.9 105.8v3.5M216.9 114.7v1.8M228.5 105.8h14.2M236.5 105.8h.1M240.9 105.8h.1M240.9 114.7h.1M240.9 105.8v3.5M240.9 114.7v1.8"/>
<path d="M249.8 105.8h9.8M251.6 116.5h.1M251.6 105.8h.1M251.6 105.8v3.5M251.6 114.7v1.8M259.6 105.8h.1M160 123.6h.1M167.1 123.6h.1M181.4 121.8h.1M181.4 121.8v1.8h-21.4M160.9 163.6h.1M160.9 163.6h12.5"/>
<path d="M162.7 163.6h.1M164.5 163.6h.1M166.2 163.6h.1M166.2 163.6v5.3M168 163.6h.1M169.8 163.6h.1M171.6 163.6h.1"/>
</g>
<g fill="#f0f" stroke="#f0f" stroke-width=".17">
<circle cx="184.9" cy="43.5" r=".32"/>
<circle cx="193.8" cy="43.5" r=".32"/>
<circle cx="158.2" cy="56" r=".32"/>
<circle cx="170.7" cy="68.4" r=".32"/>
<circle cx="138.7" cy="40" r=".32"/>
<circle cx="170.7" cy="72" r=".32"/>
<circle cx="99.5" cy="80.9" r=".32"/>
<circle cx="167.1" cy="123.5" r=".32"/>
<circle cx="99.5" cy="82.7" r=".32"/>
<circle cx="190.2" cy="105.8" r=".32"/>
<circle cx="181.3" cy="105.8" r=".32"/>
<circle cx="99.5" cy="84.4" r=".32"/>
<circle cx="99.5" cy="86.2" r=".32"/>
<circle cx="216.9" cy="105.8" r=".32"/>
<circle cx="197.3" cy="105.8" r=".32"/>
<circle cx="211.6" cy="105.8" r=".32"/>
<circle cx="170.7" cy="40" r=".32"/>
<circle cx="170.7" cy="56" r=".32"/>
<circle cx="170.7" cy="47.1" r=".32"/>
<circle cx="162.7" cy="163.6" r=".32"/>
<circle cx="164.4" cy="163.6" r=".32"/>
<circle cx="168" cy="163.6" r=".32"/>
<circle cx="166.2" cy="163.6" r=".32"/>
<circle cx="171.6" cy="163.6" r=".32"/>
<circle cx="169.8" cy="163.6" r=".32"/>
<circle cx="264.9" cy="83.5" r=".32"/>
<circle cx="52.4" cy="68.4" r=".32"/>
<circle cx="32.9" cy="68.4" r=".32"/>
<circle cx="64" cy="20.4" r=".32"/>
<circle cx="32.9" cy="61.3" r=".32"/>
<circle cx="52.4" cy="61.3" r=".32"/>
<circle cx="62.2" cy="61.3" r=".32"/>
<circle cx="81.8" cy="20.4" r=".32"/>
<circle cx="80" cy="61.3" r=".32"/>
<circle cx="87.1" cy="48.9" r=".32"/>
<circle cx="99.5" cy="48.9" r=".32"/>
<circle cx="264.9" cy="63.1" r=".32"/>
<circle cx="266.7" cy="63.1" r=".32"/>
<circle cx="251.6" cy="105.8" r=".32"/>
<circle cx="236.5" cy="75.5" r=".32"/>
<circle cx="236.5" cy="105.8" r=".32"/>
<circle cx="240.9" cy="105.8" r=".32"/>
<circle cx="170.7" cy="43.5" r=".32"/>
</g>
<text font-size="5.7" x="105.8" y="9.9">CC1190 RF</text>
<g font-size="2.8">
<text x="206.2" y="133.8">To use the SMA connector,</text>
<text x="206.2" y="138.3">remove A2 and mount a 0 ohm resistor for R158</text>
<text x="206.2" y="148">To use the JSC connector, remove A2 and R13</text>
<text x="206.2" y="152.5">and mount a 0 ohm resistor for R157 and R158</text>
<text x="223.1" y="186.6">LAUNCHXL-CC13-90US</text>
</g>
<g font-size="2.6">
<text x="233.5" y="197.8">NN</text>
<text x="233.8" y="192.6">TER</text>
</g>
<g font-size="2.3">
<text x="222.8" y="183.3">Title:</text>
<text x="222.8" y="190.4">Drawn:</text>
<text x="222.8" y="195.7">Checked:</text>
<text x="281.8" y="192.4">MCU013</text>
<text x="222.8" y="201">Size:</text>
<text x="229.9" y="202.8">A3</text>
<text x="244.1" y="201">Rev:</text>
<text x="251.6" y="203">1.3.0</text>
<text x="265.5" y="201">Sheet:</text>
<text x="274.4" y="202.8">2</text>
<text x="277.9" y="202.8">of 6</text>
</g>
<g font-size="1.6">
<text x="55.1" y="15.3">CC1310_VDD</text>
<text x="259.2" y="54.7">1</text>
<text x="269.7" y="54.7">2</text>
<text x="36.1" y="61">2</text>
<text x="36.1" y="64.5">3</text>
<text x="48.3" y="64.5">4</text>
<text x="48.3" y="61">5</text>
<text x="112.6" y="61">11</text>
<text x="134.6" y="61">13</text>
<text x="134.6" y="62.7">15</text>
<text x="134.6" y="64.5">16</text>
<text x="263.5" y="61.3">M1</text>
<text x="267.1" y="61.3">M2</text>
<text x="36.1" y="68.1">1</text>
<text x="48.3" y="68.1">6</text>
<text x="112.6" y="71.6">10</text>
<text x="134.6" y="68.1">2</text>
<text x="112.6" y="73.4">14</text>
<text x="134.6" y="73.4">4</text>
<text x="259.2" y="75.2">1</text>
<text x="113.5" y="78.7">1</text>
<text x="113.5" y="80.5">3</text>
<text x="113.5" y="82.3">9</text>
<text x="134.6" y="78.7">5</text>
<text x="134.6" y="82.3">8</text>
<text x="263.5" y="81.8">M1</text>
<text x="267.1" y="81.8">M2</text>
<text x="112.6" y="84.1">12</text>
<text x="112.6" y="85.9">17</text>
<text x="134.6" y="85.9">6</text>
<text x="134.6" y="84.1">7</text>
<text x="259.2" y="105.4">1</text>
<text x="161.3" y="164.5">1</text>
<text x="163.1" y="164.5">2</text>
<text x="164.8" y="164.5">3</text>
<text x="166.6" y="164.5">4</text>
<text x="168.4" y="164.5">5</text>
<text x="170.2" y="164.5">6</text>
<text x="172" y="164.5">7</text>
<text x="173.7" y="164.5">8</text>
<text x="222.8" y="205.7">Date:</text>
<text x="247.7" y="205.7">Tuesday, February 06, 2018</text>
</g>
<g font-size="1.6" fill="#000080">
<text x="71.1" y="17.4">L163</text>
<text x="71.1" y="22.9">11nH</text>
<text x="65.6" y="29">220pF</text>
<text x="65.8" y="25.4">C216</text>
<text x="83.4" y="29">10uF</text>
<text x="83.6" y="25.4">C217</text>
<text x="149.4" y="37">L131</text>
<text x="91.6" y="45.9">R154</text>
<text x="91.6" y="47.7">0</text>
<text x="104" y="45.9">C218</text>
<text x="104" y="47.7">0</text>
<text x="134.4" y="46.8">C131</text>
<text x="149.4" y="42.5">1.5nH</text>
<text x="149.4" y="45">R151</text>
<text x="134.4" y="48.9">15pF</text>
<text x="149.4" y="53.9">L161</text>
<text x="149.4" y="50.3">47</text>
<text x="187.7" y="48.6">C27</text>
<text x="187.7" y="50.7">47pF</text>
<text x="195.4" y="50.3">1nF</text>
<text x="195.6" y="48.6">C28</text>
<text x="203.4" y="50.3">1uF</text>
<text x="203.6" y="48.6">C29</text>
<text x="261.4" y="48.6">P11</text>
<text x="261.4" y="50.3">MM5829-2700</text>
<text x="71.1" y="58.3">L111</text>
<text x="115.6" y="59.2">U11</text>
<text x="149.4" y="58.5">15nH</text>
<text x="64" y="64.6">C111</text>
<text x="71.1" y="63.8">10nH</text>
<text x="161.1" y="61">C161</text>
<text x="161.1" y="63.1">27pF</text>
<text x="171.6" y="62.8">22nH</text>
<text x="171.7" y="61">L21</text>
<text x="63.8" y="68.1">0.8pF</text>
<text x="85.3" y="69">C219</text>
<text x="85.3" y="70.8">0</text>
<text x="261.4" y="69.2">P12</text>
<text x="261.4" y="71.3">142-0721-88</text>
<text x="242.7" y="73.4">R13</text>
<text x="86.2" y="82.3">R141</text>
<text x="243.6" y="78.8">0</text>
<text x="87.1" y="84.1">3.3k</text>
<text x="115.6" y="89.4">CC1190</text>
<text x="140.5" y="89.4">R66</text>
<text x="147.6" y="89.4">R71</text>
<text x="154.7" y="89.4">R81</text>
<text x="140.5" y="91.2">10k</text>
<text x="147.6" y="91.2">10k</text>
<text x="154.7" y="91.2">10k</text>
<text x="261.4" y="97.4">ANT1</text>
<text x="174.2" y="102.8">C215</text>
<text x="202.7" y="103.7">L27</text>
<text x="223.1" y="103.7">L24</text>
<text x="244.5" y="102.8">A2</text>
<text x="161.6" y="112.6">12pF</text>
<text x="161.8" y="109">C213</text>
<text x="174.2" y="110.1">47pF</text>
<text x="182.2" y="112.6">7.5nH</text>
<text x="182.4" y="110.8">L26</text>
<text x="193.1" y="112.6">C212</text>
<text x="202.7" y="108.3">2.9nH</text>
<text x="218.7" y="112.6">C25</text>
<text x="223.1" y="108.3">9.1nH</text>
<text x="244.5" y="108.3">27nH</text>
<text x="254.4" y="112.6">A3</text>
<text x="261.4" y="108.3">868MHz/2440MHz</text>
<text x="183.1" y="117.9">C214</text>
<text x="193.1" y="114.7">3.3pF</text>
<text x="218.5" y="114.3">7.5pF</text>
<text x="254.4" y="114.7">1pF</text>
<text x="183" y="121.5">12pF</text>
<text x="164.5" y="156.1">SC1</text>
<text x="171.6" y="156.1">BMIS-202</text>
</g>
<g font-size="1.6" fill="#f00">
<text x="171" y="38.6">CC1190_VDD</text>
<text x="13.2" y="61.9">CC1190_RFIO</text>
<text x="6.9" y="101">DIO28_CC1190_HGM</text>
<text x="6.9" y="106.3">DIO29_CC1190_LNA_EN</text>
<text x="6.9" y="111.7">DIO30_CC1190_PA_EN</text>
</g>
<g font-size="1.6" fill="#808080">
<text x="40.9" y="46.8">R153</text>
<text x="40.9" y="53">DNM</text>
<text x="81.8" y="53.9">R155</text>
<text x="94.2" y="53.9">R156</text>
<text x="242.7" y="52.1">R157</text>
<text x="81.8" y="55.7">DNM</text>
<text x="95.1" y="55.7">DNM</text>
<text x="242.7" y="59.4">DNM</text>
<text x="183.1" y="69">L25</text>
<text x="197.4" y="69">C210</text>
<text x="183.1" y="74.5">DNM</text>
<text x="197.4" y="76.3">DNM</text>
<text x="203.6" y="92.1">C24</text>
<text x="239.3" y="91.2">R158</text>
<text x="239.3" y="93.3">DNM</text>
<text x="203.6" y="99.4">DNM</text>
<text x="242.7" y="111.7">A1</text>
<text x="242.5" y="114.3">DNM</text>
</g>
<g font-size="1.6" fill="#008000">
<text x="38.2" y="59.2">FL2</text>
<text x="35.6" y="71.7">B39921B3588U410</text>
</g>
<g font-size="1.6" fill="#004080">
<text x="116.5" y="62.1">PA_IN</text>
<text x="125.1" y="62.1">VDD_LNA</text>
<text x="125.2" y="63.8">VDD_PA2</text>
<text x="125.2" y="65.6">VDD_PA1</text>
<text x="126.1" y="69.2">PA_OUT</text>
<text x="116.5" y="74.5">BIAS</text>
<text x="116.5" y="72.7">LNA_OUT</text>
<text x="126.8" y="74.5">TR_SW</text>
<text x="116.5" y="79.8">GND</text>
<text x="116.5" y="81.6">GND</text>
<text x="116.5" y="83.4">GND</text>
<text x="126.9" y="79.8">LNA_IN</text>
<text x="127.3" y="83.4">PA_EN</text>
<text x="116.5" y="85.2">GND</text>
<text x="116.5" y="87">GND</text>
<text x="126.3" y="85.2">LNA_EN</text>
<text x="128.7" y="87">HGM</text>
</g>
<g font-size="1.3">
<text x="30.8" y="1.3">1</text>
<text x="88.8" y="1.3">2</text>
<text x="146.9" y="1.3">3</text>
<text x="205" y="1.3">4</text>
<text x="263.1" y="1.3">5</text>
<text x=".5" y="28.4">A</text>
<text x="292.6" y="28.4">A</text>
<text x=".5" y="79.5">B</text>
<text x="292.6" y="79.5">B</text>
<text x=".5" y="130.6">C</text>
<text x="292.6" y="130.6">C</text>
<text x=".5" y="181.7">D</text>
<text x="292.6" y="181.7">D</text>
<text x="30.8" y="207.4">1</text>
<text x="88.8" y="207.4">2</text>
<text x="146.9" y="207.4">3</text>
<text x="205" y="207.4">4</text>
<text x="263.1" y="207.4">5</text>
</g>
<text font-size=".9" fill="#008000" x="42" y="69.5">GND</text>
</svg>
